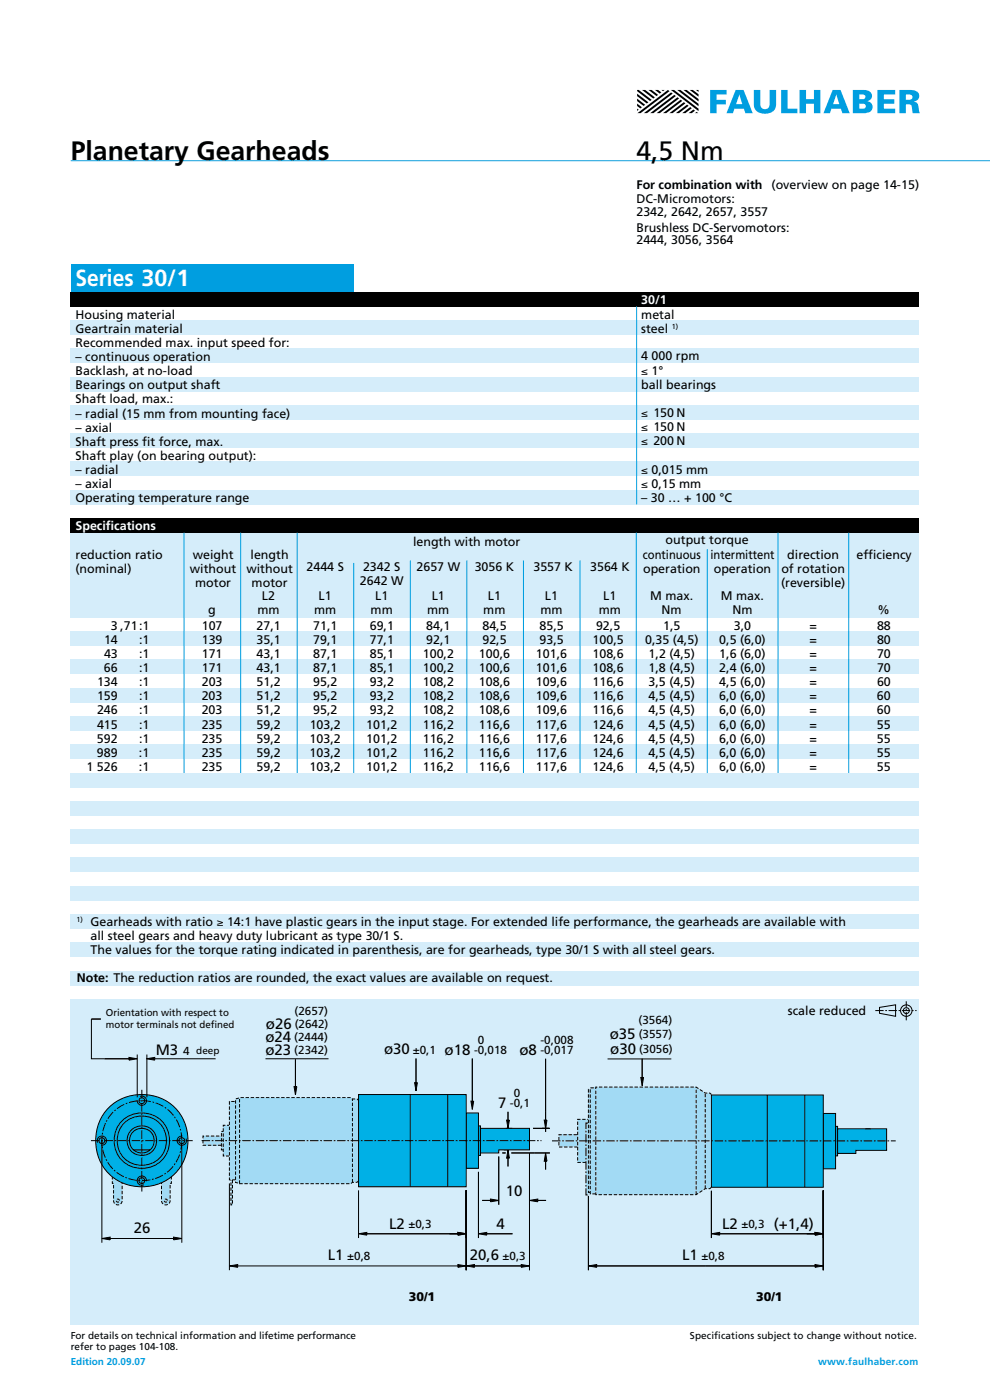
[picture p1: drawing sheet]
<svg xmlns="http://www.w3.org/2000/svg" width="210mm" height="297mm" viewBox="0 0 210 297" stroke-linecap="round" stroke-linejoin="round" font-family="sans-serif">
<path d="M15 112.8h180v18.2h-180z" fill-rule="evenodd" fill="#d5edfa"/>
<path d="M15 110h180v3h-180z" fill-rule="evenodd" fill="#000"/>
<g fill="#d5edfa">
<path d="M15 188h180v3h-180z" fill-rule="evenodd"/>
<path d="M15 212h180v69h-180z" fill-rule="evenodd"/>
</g>
<path d="M15 56h60v6h-60z" fill-rule="evenodd" fill="#009ee0"/>
<path d="M15 206h180v3h-180z" fill-rule="evenodd" fill="#d5edfa"/>
<path d="M15 62h180v3h-180z" fill-rule="evenodd" fill="#000"/>
<g fill="#d5edfa">
<path d="M15 68h180v3h-180z" fill-rule="evenodd"/>
<path d="M15 74h180v3h-180z" fill-rule="evenodd"/>
<path d="M15 80h180v3h-180z" fill-rule="evenodd"/>
<path d="M15 86h180v3h-180z" fill-rule="evenodd"/>
<path d="M15 92h180v3h-180z" fill-rule="evenodd"/>
<path d="M15 98h180v3h-180z" fill-rule="evenodd"/>
<path d="M15 104h180v3h-180z" fill-rule="evenodd"/>
<path d="M15 134h180v3h-180z" fill-rule="evenodd"/>
<path d="M15 140h180v3h-180z" fill-rule="evenodd"/>
<path d="M15 146h180v3h-180z" fill-rule="evenodd"/>
<path d="M15 152h180v3h-180z" fill-rule="evenodd"/>
<path d="M15 158h180v3h-180z" fill-rule="evenodd"/>
<path d="M15 164h180v3h-180z" fill-rule="evenodd"/>
<path d="M15 170h180v3h-180z" fill-rule="evenodd"/>
<path d="M15 176h180v3h-180z" fill-rule="evenodd"/>
<path d="M15 182h180v3h-180z" fill-rule="evenodd"/>
<path d="M15 200h180v3h-180z" fill-rule="evenodd"/>
<path d="M15 194h180v3h-180z" fill-rule="evenodd"/>
</g>
<path d="M15 34.1h195.1" fill="none" stroke="#009ee0" stroke-width=".21"/>
<path d="M135 19h60.1v5.3h-60.1z" fill-rule="evenodd" fill="#fff"/>
<g fill="#000">
<path d="M138.9 19.1h.7l.7 .5-.3 .3zM140.3 19.1h.7l-.4 .2zM136.6 24l5.8-4.4 .3 .3-5.4 4.1zM142.3 19.1h.7l5.2 4v.5zM143.7 19.1h.6l3.9 2.9v.5zM145 19.1h.7l2.5 1.9v.5zM146.3 19.1h.7l1.2 .9v.5zM147.6 19.1h.6v.4zM135.2 24l6.5-4.9 .3 .2-6.1 4.7zM135.1 23l.4 .3-.4 .2zM135.1 22l1.1 .8-.4 .2-.7-.5zM135.1 20.9l1.8 1.3-.4 .3-1.4-1.1z"/>
<path d="M135.1 19.9l2.4 1.8-.3 .3-2.1-1.6zM135.1 19.1h.4l2.7 2.1-.3 .2-2.8-2.1zM137.9 24l5.1-3.9 .4 .3-4.8 3.6zM136.2 19.1h.7l2 1.6-.3 .2zM137.6 19.1h.6l1.4 1-.3 .3zM139.3 24l4.4-3.4 .3 .3-4 3.1zM140.6 24l3.8-2.8 .3 .2-3.4 2.6zM142 24l3.1-2.3 .3 .2-2.7 2.1zM144.7 24l1.7-1.3 .3 .3-1.3 1zM146.1 24l1-.8 .3 .3-.7 .5zM143.4 24l2.3-1.8 .4 .2-2.1 1.6zM147.4 24l.4-.3 .3 .3z"/>
</g>
<g fill="#009ee0">
<path d="M150.6 19.1h3.5v.9h-2.1v1.2h2v.9h-2v1.9h-1.4z"/>
<path d="M159.9 19.1h1.4v3a.99 .99 0 0 0 1 1.1 .99 .99 0 0 0 1-1.1v-3h1.3v3.1a2.01 2.01 0 0 1-2.3 1.9 2.01 2.01 0 0 1-2.4-1.9z"/>
<path d="M165.7 19.1h1.4v4h2v.9h-3.4z"/>
<path d="M169.6 19.1h1.4v1.9h1.7v-1.9h1.3v4.9h-1.3v-2h-1.7v2h-1.4z"/>
<path d="M186.1 19.1h3.8v.9h-2.4v1.1h2.2v.9h-2.2v1.1h2.4v.9h-3.8z"/>
</g>
<g fill="#009ee0">
<path d="M156.1 19.1h1.6l2 4.9h-1.6l-.3-.9h-2l-.3 .9h-1.4zM156.8 20l-.7 2.1h1.4z" fill-rule="evenodd"/>
<path d="M176.6 19.1h1.7l1.9 4.9h-1.5l-.3-.9h-2l-.4 .9h-1.3zM177.4 20l-.7 2.1h1.3z" fill-rule="evenodd"/>
<path d="M180.9 19.1h2.4a1.32 1.32 0 0 1 1.3 .4 1.32 1.32 0 0 1 .2 1.5l-.9 .5a1.27 1.27 0 0 1 1.2 1.3 1.27 1.27 0 0 1-1.4 1.2h-2.8zM182.3 22v1.1l1.1-.1a.53 .53 0 0 0 .3-.6 .53 .53 0 0 0-.5-.4zM182.3 20v1h.7a.51 .51 0 0 0 .6-.4 .51 .51 0 0 0-.6-.6z" fill-rule="evenodd"/>
<path d="M192.2 20v1.2a1.08 1.08 0 0 0 1.4-.6 .66 .66 0 0 0-.9-.6zM190.8 19.1h2.7a1.24 1.24 0 0 1 1.5 1.1 1.24 1.24 0 0 1-1.3 1.4 1.26 1.26 0 0 1 1.2 1.5l.2 .9h-1.5l-.1-.8a.87 .87 0 0 0-.8-1.1h-.5v1.9h-1.4z" fill-rule="evenodd"/>
</g>
<path d="M118.6 240.7h3.9v2.6h-3.9z" fill="#a2daf4"/>
<path d="M122.5 243.3h-3.9v-2.6h3.9" fill="none" stroke="#000" stroke-width=".21" stroke-dasharray=".7 .4" stroke-linecap="butt"/>
<path d="M122.5 237.5h2.3l-.5 9.1h-1.8z" fill="#a2daf4"/>
<path d="M124.3 246.6h-1.8v-9.1h2.3" fill="none" stroke="#000" stroke-width=".21" stroke-dasharray=".7 .4" stroke-linecap="butt"/>
<path d="M124.3 238.2h.5v15.3h-.5z" fill="#a2daf4"/>
<path d="M124.8 238.2h-.5v15.3h.5" fill="none" stroke="#000" stroke-width=".21" stroke-dasharray="1.8 .4 .4 .4" stroke-linecap="butt"/>
<path d="M49.2 250.3v5.3" fill="none" stroke="#a2daf4" stroke-width=".33"/>
<path d="M49.3 250.3v5.3h-.3v-5.3" fill="none" stroke="#000" stroke-width=".21" stroke-dasharray=".7 .4" stroke-linecap="butt"/>
<path d="M43.1 241h3.9v2h-3.9z" fill="#a2daf4"/>
<path d="M47 243h-3.9v-2h3.9M47.4 243.9h-.4v-3.9h.4" fill="none" stroke="#000" stroke-width=".21" stroke-dasharray=".7 .4" stroke-linecap="butt"/>
<path d="M47.2 240v3.9" fill="none" stroke="#a2daf4" stroke-width=".39"/>
<path d="M47.4 238.7h1.3v6.5h-1.3z" fill="#a2daf4"/>
<path d="M48.7 245.2h-1.3v-6.5h1.3" fill="none" stroke="#000" stroke-width=".21" stroke-dasharray=".7 .4" stroke-linecap="butt"/>
<path d="M48.7 233.7h1.3v16.6h-1.3z" fill="#a2daf4"/>
<path d="M50 250.3h-1.3v-16.6h1.3" fill="none" stroke="#000" stroke-width=".21" stroke-dasharray=".7 .4" stroke-linecap="butt"/>
<path d="M50 233.1l.8-.2h23.6l.4 .2h.9l.4 .3v17.1l-.4 .3h-.9l-.4 .3h-23.6l-.8-.2z" fill="#a2daf4"/>
<path d="M76.1 250.5l-.4 .3h-.9l-.4 .3h-23.6l-.8-.2v-17.8l.8-.2h23.6l.4 .2h.9l.4 .3" fill="none" stroke="#000" stroke-width=".21" stroke-dasharray=".7 .4" stroke-linecap="butt"/>
<path d="M23.8 249.5l2.1 1.3v3.9a.91 .91 0 0 1-.9 .9 .91 .91 0 0 1-.9-.9v-3.7h-.3z" fill="#a2daf4"/>
<path d="M23.8 249.5v1.5h.3v3.7a.91 .91 0 0 0 .9 .9 .91 .91 0 0 0 .9-.9v-3.9" fill="none" stroke="#000" stroke-width=".21" stroke-dasharray=".7 .4" stroke-linecap="butt"/>
<path d="M34.3 250.8l2-1.3v1.5h-.2v3.7a.91 .91 0 0 1-.9 .9 .91 .91 0 0 1-.9-.9z" fill="#a2daf4"/>
<path d="M36.3 249.5v1.5h-.2v3.7a.91 .91 0 0 1-.9 .9 .91 .91 0 0 1-.9-.9v-3.9" fill="none" stroke="#000" stroke-width=".21" stroke-dasharray=".7 .4" stroke-linecap="butt"/>
<path d="M22.7 235.4a9.9 9.9 0 0 1 11.4-2.4 9.9 9.9 0 0 1 5.7 10.3 9.6 9.6 0 0 1-12.2 8.2 9.9 9.9 0 0 1-4.9-16.1z" fill="#00b0e6"/>
<g fill="none" stroke="#000" stroke-width=".21">
<path d="M22.7 235.4a9.9 9.9 0 0 1 11.4-2.4 9.9 9.9 0 0 1 5.7 10.3 9.6 9.6 0 0 1-12.2 8.2 9.9 9.9 0 0 1-4.9-16.1zM29.7 232.6a.98 .98 0 0 1 1.3 .7 .98 .98 0 0 1-.9 1.2 .98 .98 0 0 1-1-1.1M20.7 242.4a.98 .98 0 0 1 .7-1.4 .98 .98 0 0 1 1.2 .9 .98 .98 0 0 1-1.1 1.1M28.4 243.9h3.4M31.1 250.6a.98 .98 0 0 0-1.1-1.1 .98 .98 0 0 0-.9 1.2 .98 .98 0 0 0 1.4 .6M38.7 241a.98 .98 0 0 0-1.1 1 .98 .98 0 0 0 1.2 .9 .98 .98 0 0 0 .7-1.3"/>
<circle cx="30.1" cy="233.5" r=".62"/>
<circle cx="30" cy="242" r="5.9"/>
<circle cx="30.1" cy="242" r="5.3"/>
<circle cx="30.1" cy="242" r="3.2"/>
<circle cx="30.1" cy="242" r="2.63"/>
</g>
<path d="M30.1 231.2v21.6M19.3 242h21.6M38.6 242a8.5 8.5 0 0 0-6.8-8.4 8.5 8.5 0 0 0-9.6 5 8.5 8.5 0 0 0 1.8 9.5 8.5 8.5 0 0 0 9.5 1.7 8.2 8.2 0 0 0 5.1-7.8" fill="none" stroke="#000" stroke-width=".21" stroke-dasharray="1.8 .4 .4 .4" stroke-linecap="butt"/>
<path d="M25.3 254.7a.33 .33 0 0 0-.4-.3 .33 .33 0 0 0-.2 .5 .33 .33 0 0 0 .6 0v-.2M35.5 254.7a.33 .33 0 0 0-.4-.3 .33 .33 0 0 0-.2 .5 .33 .33 0 0 0 .6 0v-.2M50.8 251.1v-18.2M125.2 253h-.4v-21.9h.4" fill="none" stroke="#000" stroke-width=".21" stroke-dasharray=".7 .4" stroke-linecap="butt"/>
<path d="M125 231.1v21.9" fill="none" stroke="#a2daf4" stroke-width=".39"/>
<path d="M125.2 230.8h1.2v22.5h-1.2z" fill="#a2daf4"/>
<path d="M126.4 253.3h-1.2v-22.5h1.2" fill="none" stroke="#000" stroke-width=".21" stroke-dasharray=".7 .4" stroke-linecap="butt"/>
<path d="M126.4 230.6h21.3l1.9 1.3h1l.3 .3v19.7l-.3 .3h-1l-1.9 1.2h-21.3z" fill="#a2daf4"/>
<path d="M150.9 251.9l-.3 .3h-1l-1.9 1.2h-21.3v-22.8h21.3l1.9 1.3h1l.3 .3" fill="none" stroke="#000" stroke-width=".21" stroke-dasharray=".7 .4" stroke-linecap="butt"/>
<path d="M177.2 239h.5v6.2h-.5z" fill="#00b0e6"/>
<path d="M177.2 239h.5v6.2h-.5z" fill="none" stroke="#000" stroke-width=".21"/>
<path d="M177.7 239.5h10.4v4.5h-6.6v.7h-3.8z" fill="#00b0e6"/>
<path d="M177.7 239.5h10.4v4.5h-6.6v.7h-3.8z" fill="none" stroke="#000" stroke-width=".21"/>
<path d="M174.6 236.2h2.6v11.8h-2.6z" fill="#00b0e6"/>
<path d="M174.6 236.2h2.6v11.8h-2.6z" fill="none" stroke="#000" stroke-width=".21"/>
<path d="M150.9 232.3h23.7v19.6h-23.7z" fill="#00b0e6"/>
<g fill="none" stroke="#000" stroke-width=".21">
<path d="M21.4 216.2h-2v8.4h8M27.4 224.3l1.7 .3-1.7 .3zM29.1 223.7v9.1M31.1 224.6l1.7-.3v.6zM31.2 223.7v9.1M32.8 224.6h12.9M62.4 230.5h.6l-.3 1.8zM62.7 224.7v6.5M87.9 229.7h.6l-.3 1.7zM88.2 224.6v5.8M99.9 233.6h.6l-.3 1.8zM100.2 224.6v9.8"/>
<path d="M101.5 238.9h.4v6.2h-.4zM107.3 239.4h1.4M107.5 237.6h.6l-.3 1.8zM107.8 235.9v1.7M113.1 239.4h3.5M115.4 237.6h.6l-.3 1.8zM115.7 224.6v13M115.7 238.6v1.5M135.9 228.6h.6l-.3 1.7zM136.2 224.6v4.7M150.9 232.3h23.7v19.6h-23.7zM183.6 239.5h1.1"/>
<path d="M21.6 241.8v21.8M38.6 242.7v20.9M48.7 251.1v18.4M76.1 252.5v10.1M98.9 252.5v17M101.5 248.6v14M102.3 254.7h1.7M104 254.4l1.8 .3-1.8 .3zM105.8 245.3v10.3M106.5 244.6h.8M106.9 243.9h.9M107.8 243.9l.3 1.8h-.6z"/>
<path d="M107.8 245.7v1.7M108.5 244.6h8.1M112.3 254.7l1.8-.3v.6zM112.3 244.7v24.8M114.1 254.7h1.7M115.7 244.6l.3 1.7h-.6zM115.7 246.3v1.8M124.8 253.7v15.8M150.9 252.6v10M174.6 252.5v17M21.6 262.7l1.8-.3v.6zM23.4 262.7h13.4"/>
<path d="M36.8 262.4l1.8 .3-1.8 .3zM48.7 268.6l1.7-.3v.6zM50.4 268.6h46.7M76.1 261.7l1.7-.3v.6zM77.8 261.7h19.3M97.1 261.4l1.8 .3-1.8 .3zM97.1 268.3l1.8 .3-1.8 .3zM98.9 268.6l1.7-.3v.6zM100.6 268.6h10M101.5 261.7l1.7-.3v.6zM103.2 261.7h5.5M110.6 268.3l1.7 .3-1.7 .3z"/>
<path d="M124.8 268.6l1.8-.3v.6zM126.6 268.6h46.3M150.9 261.7l1.8-.3v.6zM152.7 261.7h20.2M172.9 268.3l1.7 .3-1.7 .3zM172.9 261.4l1.7 .3-1.7 .3z"/>
<circle cx="21.6" cy="242" r=".62"/>
<circle cx="30.1" cy="250.5" r=".62"/>
<circle cx="38.6" cy="242" r=".62"/>
</g>
<g fill="#000">
<path d="M19.4 216.2h2zM27.4 224.3l1.7 .3-1.7 .3zM31.1 224.6l1.7-.3v.6zM62.4 230.5h.6l-.3 1.8zM87.9 229.7h.6l-.3 1.7zM99.9 233.6h.6l-.3 1.8zM107.8 235.9v1.7zM107.5 237.6h.6l-.3 1.8zM115 239.4h1.5zM115.7 235.9v1.7zM115.4 237.6h.6l-.3 1.8zM135.9 228.6h.6l-.3 1.7z"/>
<path d="M102.3 254.7h1.7zM104 254.4l1.8 .3-1.8 .3zM106.5 244.6h.8zM107.8 245.7v1.7zM107.8 243.9l.3 1.8h-.6zM114.1 254.7h1.7zM112.3 254.7l1.8-.3v.6zM115.7 246.3v1.8zM115.7 238.6v1.5zM115.7 244.6l.3 1.7h-.6zM21.6 262.7l1.8-.3v.6zM36.8 262.4l1.8 .3-1.8 .3z"/>
<path d="M48.7 268.6l1.7-.3v.6zM76.1 261.7l1.7-.3v.6zM95.4 261.7h1.7zM97.1 261.4l1.8 .3-1.8 .3zM97.1 268.3l1.8 .3-1.8 .3zM98.9 268.6l1.7-.3v.6zM103.2 261.7h1.8zM101.5 261.7l1.7-.3v.6zM110.6 268.3l1.7 .3-1.7 .3zM124.8 268.6l1.8-.3v.6zM150.9 261.7l1.8-.3v.6zM172.9 261.4l1.7 .3-1.7 .3z"/>
<path d="M172.9 268.3l1.7 .3-1.7 .3zM171.1 261.7h1.8z"/>
</g>
<path d="M74.8 250.8v-17.7" fill="none" stroke="#000" stroke-width=".21" stroke-dasharray=".7 .4" stroke-linecap="butt"/>
<path d="M101.7 238.9v6.2" fill="none" stroke="#00b0e6" stroke-width=".43"/>
<path d="M98.9 236.1h2.6v11.8h-2.6z" fill="#00b0e6"/>
<path d="M98.9 236.1h2.6v11.8h-2.6z" fill="none" stroke="#000" stroke-width=".21"/>
<path d="M76.1 232.2h22.8v19.6h-22.8z" fill="#00b0e6"/>
<path d="M76.1 232.2h22.8v19.6h-22.8z" fill="none" stroke="#000" stroke-width=".21"/>
<path d="M101.9 239.4h10.4v4.5h-6.5v.7h-3.9z" fill="#00b0e6"/>
<g fill="none" stroke="#000" stroke-width=".21">
<path d="M186.6 213.7l3.4-.5v2.4l-3.4-.6zM56.3 224.6h13.4M87 232.2v19.6M95 232.2v19.6M101.9 239.4h10.4v4.5h-6.5v.7h-3.9zM128.9 224.6h13.5M162.8 232.3v19.6M170.7 232.3v19.6"/>
<circle cx="192.2" cy="214.4" r=".63"/>
<circle cx="192.2" cy="214.4" r="1.22"/>
</g>
<path d="M185.7 214.4h8.7M192.2 216.5v-4.1M42.8 242h72.1M117.1 242h72.9" fill="none" stroke="#000" stroke-width=".21" stroke-dasharray="1.8 .4 .4 .4" stroke-linecap="butt"/>
<path d="M147.7 253.4v-22.8M149.6 252.2v-20.3" fill="none" stroke="#000" stroke-width=".21" stroke-dasharray=".7 .4" stroke-linecap="butt"/>
<g fill="none" stroke="#009ee0" stroke-width=".21">
<path d="M135 65v42M39 113v51M51 113v51M63 113v51M75 119.4v44.6M87 118.9v45.1M99 118.9v45.1M111 118.9v45.1M123 118.9v45.1M135 113v51M150 116.5v47.5M165 113v51"/>
<path d="M180 113v51"/>
</g>
<g font-size="5.6">
<text x="15" y="33.9">Planetary Gearheads</text>
<text x="135" y="33.9">4,5 Nm</text>
</g>
<text font-size="4.9" fill="#fff" x="16" y="60.7">Series 30/1</text>
<g font-size="3.2">
<text x="56.3" y="221.1">ø24</text>
<text x="56.4" y="218.2">ø26</text>
<text x="129.3" y="220.5">ø35</text>
<text x="33" y="223.7">M3</text>
<text x="56.3" y="223.9">ø23</text>
<text x="81.5" y="223.6">ø30</text>
<text x="94.3" y="223.7">ø18</text>
<text x="110.2" y="223.7">ø8</text>
<text x="129.5" y="223.5">ø30</text>
<text x="105.6" y="235">7</text>
<text x="107.3" y="253.8">10</text>
<text x="28.4" y="261.6">26</text>
<text x="82.5" y="260.6">L2</text>
<text x="105.3" y="260.7">4</text>
<text x="153.2" y="260.6">L2</text>
<text x="164.2" y="260.6">(+1,4)</text>
<text x="69.5" y="267.4">L1</text>
<text x="99.7" y="267.4">20,6</text>
<text x="144.7" y="267.4">L1</text>
</g>
<g font-size="2.6">
<text x="135" y="40.1">For combination with</text>
<text x="163.7" y="40.1">(overview on page 14-15)</text>
<text x="135" y="45.7">2342, 2642, 2657, 3557</text>
<text x="135" y="43.1">DC-Micromotors:</text>
<text x="135" y="51.7">2444, 3056, 3564</text>
<text x="135" y="49.1">Brushless DC-Servomotors:</text>
<text x="16" y="67.6">Housing material</text>
<text x="16" y="70.6">Geartrain material</text>
<text x="136" y="67.6">metal</text>
<text x="136" y="70.6">steel</text>
<text x="16" y="73.6">Recommended max. input speed for:</text>
<text x="16" y="76.6">– continuous operation</text>
<text x="136" y="76.5">4 000 rpm</text>
<text x="16" y="79.6">Backlash, at no-load</text>
<text x="16" y="82.6">Bearings on output shaft</text>
<text x="136" y="79.5">≤ 1°</text>
<text x="136" y="82.6">ball bearings</text>
<text x="16" y="85.6">Shaft load, max.:</text>
<text x="16" y="88.6">– radial (15 mm from mounting face)</text>
<text x="136" y="88.5">≤ 150 N</text>
<text x="16" y="91.6">– axial</text>
<text x="16" y="94.6">Shaft press f</text>
<text x="30.1" y="94.6">it force, max.</text>
<text x="136" y="91.5">≤ 150 N</text>
<text x="136" y="94.5">≤ 200 N</text>
<text x="16" y="97.6">Shaft play (on bearing output):</text>
<text x="16" y="100.6">– radial</text>
<text x="136" y="100.5">≤ 0,015 mm</text>
<text x="16" y="103.6">– axial</text>
<text x="16" y="106.6">Operating temperature range</text>
<text x="136" y="103.5">≤ 0,15 mm</text>
<text x="136" y="106.5">– 30 … + 100 °C</text>
<text x="16" y="118.5">reduction ratio</text>
<text x="40.9" y="118.5">weight</text>
<text x="53.2" y="118.5">length</text>
<text x="87.6" y="115.8">length with motor</text>
<text x="136.4" y="118.5">continuous</text>
<text x="141.2" y="115.5">output torque</text>
<text x="150.7" y="118.5">intermittent</text>
<text x="167" y="118.5">direction</text>
<text x="181.7" y="118.5">eff</text>
<text x="184.2" y="118.5">iciency</text>
<text x="16" y="121.5">(nominal)</text>
<text x="40.3" y="121.5">without</text>
<text x="41.4" y="124.5">motor</text>
<text x="52.3" y="121.5">without</text>
<text x="53.4" y="124.5">motor</text>
<text x="65" y="121.2">2444 S</text>
<text x="76.3" y="124.2">2642 W</text>
<text x="77" y="121.2">2342 S</text>
<text x="88.3" y="121.2">2657 W</text>
<text x="100.7" y="121.2">3056 K</text>
<text x="113.2" y="121.2">3557 K</text>
<text x="125.2" y="121.2">3564 K</text>
<text x="136.4" y="121.5">operation</text>
<text x="151.4" y="121.5">operation</text>
<text x="165.7" y="124.5">(reversible)</text>
<text x="165.7" y="121.5">of rotation</text>
<text x="44.2" y="130.2">g</text>
<text x="54.6" y="130.2">mm</text>
<text x="55.6" y="127.2">L2</text>
<text x="66.6" y="130.2">mm</text>
<text x="67.6" y="127.2">L1</text>
<text x="78.6" y="130.2">mm</text>
<text x="79.6" y="127.2">L1</text>
<text x="90.6" y="130.2">mm</text>
<text x="91.6" y="127.2">L1</text>
<text x="102.5" y="130.2">mm</text>
<text x="103.5" y="127.2">L1</text>
<text x="114.6" y="130.2">mm</text>
<text x="115.6" y="127.2">L1</text>
<text x="127" y="130.2">mm</text>
<text x="128" y="127.2">L1</text>
<text x="137.9" y="127.2">M max.</text>
<text x="140.4" y="130.2">Nm</text>
<text x="152.9" y="127.2">M max.</text>
<text x="155.3" y="130.2">Nm</text>
<text x="186.2" y="130.2">%</text>
<text x="22.1" y="136.6">14</text>
<text x="23.5" y="133.6">3 ,71:1</text>
<text x="29.5" y="136.6">:1</text>
<text x="42.8" y="136.6">139</text>
<text x="42.8" y="133.6">107</text>
<text x="54.4" y="136.6">35,1</text>
<text x="54.4" y="133.6">27,1</text>
<text x="66.4" y="136.6">79,1</text>
<text x="66.4" y="133.6">71,1</text>
<text x="78.4" y="136.6">77,1</text>
<text x="78.4" y="133.6">69,1</text>
<text x="90.4" y="136.6">92,1</text>
<text x="90.4" y="133.6">84,1</text>
<text x="102.3" y="136.6">92,5</text>
<text x="102.3" y="133.6">84,5</text>
<text x="114.4" y="136.6">93,5</text>
<text x="114.4" y="133.6">85,5</text>
<text x="125.7" y="136.6">100,5</text>
<text x="126.4" y="133.6">92,5</text>
<text x="136.9" y="136.6">0,35 (4,5)</text>
<text x="140.7" y="133.6">1,5</text>
<text x="152.6" y="136.6">0,5 (6,0)</text>
<text x="155.7" y="133.6">3,0</text>
<text x="171.7" y="136.6">=</text>
<text x="171.7" y="133.6">=</text>
<text x="186" y="136.6">80</text>
<text x="186" y="133.6">88</text>
<text x="22.1" y="142.6">66</text>
<text x="22.1" y="139.6">43</text>
<text x="29.5" y="142.6">:1</text>
<text x="29.5" y="139.6">:1</text>
<text x="42.8" y="142.6">171</text>
<text x="42.8" y="139.6">171</text>
<text x="54.4" y="142.6">43,1</text>
<text x="54.4" y="139.6">43,1</text>
<text x="66.4" y="142.6">87,1</text>
<text x="66.4" y="139.6">87,1</text>
<text x="78.4" y="142.6">85,1</text>
<text x="78.4" y="139.6">85,1</text>
<text x="89.7" y="142.6">100,2</text>
<text x="89.7" y="139.6">100,2</text>
<text x="101.6" y="142.6">100,6</text>
<text x="101.6" y="139.6">100,6</text>
<text x="113.7" y="142.6">101,6</text>
<text x="113.7" y="139.6">101,6</text>
<text x="125.7" y="142.6">108,6</text>
<text x="125.7" y="139.6">108,6</text>
<text x="137.6" y="142.6">1,8 (4,5)</text>
<text x="137.6" y="139.6">1,2 (4,5)</text>
<text x="152.6" y="142.6">2,4 (6,0)</text>
<text x="152.6" y="139.6">1,6 (6,0)</text>
<text x="171.7" y="142.6">=</text>
<text x="171.7" y="139.6">=</text>
<text x="186" y="142.6">70</text>
<text x="186" y="139.6">70</text>
<text x="20.6" y="148.6">159</text>
<text x="20.6" y="145.6">134</text>
<text x="29.5" y="148.6">:1</text>
<text x="29.5" y="145.6">:1</text>
<text x="42.8" y="148.6">203</text>
<text x="42.8" y="145.6">203</text>
<text x="54.4" y="148.6">51,2</text>
<text x="54.4" y="145.6">51,2</text>
<text x="66.4" y="148.6">95,2</text>
<text x="66.4" y="145.6">95,2</text>
<text x="78.4" y="148.6">93,2</text>
<text x="78.4" y="145.6">93,2</text>
<text x="89.7" y="148.6">108,2</text>
<text x="89.7" y="145.6">108,2</text>
<text x="101.6" y="148.6">108,6</text>
<text x="101.6" y="145.6">108,6</text>
<text x="113.7" y="148.6">109,6</text>
<text x="113.7" y="145.6">109,6</text>
<text x="125.7" y="148.6">116,6</text>
<text x="125.7" y="145.6">116,6</text>
<text x="137.6" y="148.6">4,5 (4,5)</text>
<text x="137.6" y="145.6">3,5 (4,5)</text>
<text x="152.6" y="148.6">6,0 (6,0)</text>
<text x="152.6" y="145.6">4,5 (6,0)</text>
<text x="171.7" y="148.6">=</text>
<text x="171.7" y="145.6">=</text>
<text x="186" y="148.6">60</text>
<text x="186" y="145.6">60</text>
<text x="20.6" y="154.6">415</text>
<text x="20.6" y="151.6">246</text>
<text x="29.5" y="154.6">:1</text>
<text x="29.5" y="151.6">:1</text>
<text x="42.8" y="154.6">235</text>
<text x="42.8" y="151.6">203</text>
<text x="54.4" y="154.6">59,2</text>
<text x="54.4" y="151.6">51,2</text>
<text x="65.7" y="154.6">103,2</text>
<text x="66.4" y="151.6">95,2</text>
<text x="77.7" y="154.6">101,2</text>
<text x="78.4" y="151.6">93,2</text>
<text x="89.7" y="154.6">116,2</text>
<text x="89.7" y="151.6">108,2</text>
<text x="101.6" y="154.6">116,6</text>
<text x="101.6" y="151.6">108,6</text>
<text x="113.7" y="154.6">117,6</text>
<text x="113.7" y="151.6">109,6</text>
<text x="125.7" y="154.6">124,6</text>
<text x="125.7" y="151.6">116,6</text>
<text x="137.6" y="154.6">4,5 (4,5)</text>
<text x="137.6" y="151.6">4,5 (4,5)</text>
<text x="152.6" y="154.6">6,0 (6,0)</text>
<text x="152.6" y="151.6">6,0 (6,0)</text>
<text x="171.7" y="154.6">=</text>
<text x="171.7" y="151.6">=</text>
<text x="186" y="154.6">55</text>
<text x="186" y="151.6">60</text>
<text x="20.6" y="160.6">989</text>
<text x="20.6" y="157.6">592</text>
<text x="29.5" y="160.6">:1</text>
<text x="29.5" y="157.6">:1</text>
<text x="42.8" y="160.6">235</text>
<text x="42.8" y="157.6">235</text>
<text x="54.4" y="160.6">59,2</text>
<text x="54.4" y="157.6">59,2</text>
<text x="65.7" y="160.6">103,2</text>
<text x="65.7" y="157.6">103,2</text>
<text x="77.7" y="160.6">101,2</text>
<text x="77.7" y="157.6">101,2</text>
<text x="89.7" y="160.6">116,2</text>
<text x="89.7" y="157.6">116,2</text>
<text x="101.6" y="160.6">116,6</text>
<text x="101.6" y="157.6">116,6</text>
<text x="113.7" y="160.6">117,6</text>
<text x="113.7" y="157.6">117,6</text>
<text x="125.7" y="160.6">124,6</text>
<text x="125.7" y="157.6">124,6</text>
<text x="137.6" y="160.6">4,5 (4,5)</text>
<text x="137.6" y="157.6">4,5 (4,5)</text>
<text x="152.6" y="160.6">6,0 (6,0)</text>
<text x="152.6" y="157.6">6,0 (6,0)</text>
<text x="171.7" y="160.6">=</text>
<text x="171.7" y="157.6">=</text>
<text x="186" y="160.6">55</text>
<text x="186" y="157.6">55</text>
<text x="18.4" y="163.6">1 526</text>
<text x="29.5" y="163.6">:1</text>
<text x="42.8" y="163.6">235</text>
<text x="54.4" y="163.6">59,2</text>
<text x="65.7" y="163.6">103,2</text>
<text x="77.7" y="163.6">101,2</text>
<text x="89.7" y="163.6">116,2</text>
<text x="101.6" y="163.6">116,6</text>
<text x="113.7" y="163.6">117,6</text>
<text x="125.7" y="163.6">124,6</text>
<text x="137.6" y="163.6">4,5 (4,5)</text>
<text x="152.6" y="163.6">6,0 (6,0)</text>
<text x="171.7" y="163.6">=</text>
<text x="186" y="163.6">55</text>
<text x="19.2" y="196.4">Gearheads with ratio ≥ 14:1 have plastic gears in the input stage. For extended life performance, the gearheads are available with</text>
<text x="19.2" y="199.4">all steel gears and heavy duty lubricant as type 30/1 S.</text>
<text x="19.2" y="202.4">The values for the torque rating indicated in parenthesis, are for gearheads, type 30/1 S with all steel gears.</text>
<text x="16.3" y="208.4">Note: The reduction ratios are rounded, the exact values are available on request.</text>
<text x="167.1" y="215.3">scale reduced</text>
<text x="86.7" y="276.1">30/1</text>
<text x="160.4" y="276.1">30/1</text>
</g>
<g font-size="2.6" fill="#fff">
<text x="136" y="64.5">30/1</text>
<text x="16" y="112.4">Specif</text>
<text x="22.5" y="112.4">ications</text>
</g>
<g font-size="2.5">
<text x="62.5" y="215.3">(2657)</text>
<text x="62.4" y="220.9">(2444)</text>
<text x="62.5" y="218">(2642)</text>
<text x="101.4" y="221.4">0</text>
<text x="114.6" y="221.4">-0,008</text>
<text x="135.4" y="217.2">(3564)</text>
<text x="135.5" y="220.2">(3557)</text>
<text x="38.8" y="223.7">4</text>
<text x="62.4" y="223.7">(2342)</text>
<text x="87.6" y="223.7">±0,1</text>
<text x="100.5" y="223.6">-0,018</text>
<text x="114.6" y="223.6">-0,017</text>
<text x="135.6" y="223.4">(3056)</text>
<text x="109" y="232.7">0</text>
<text x="108.2" y="234.8">-0,1</text>
<text x="86.6" y="260.5">±0,3</text>
<text x="157.3" y="260.5">±0,3</text>
<text x="73.6" y="267.2">±0,8</text>
<text x="106.6" y="267.2">±0,3</text>
<text x="148.8" y="267.2">±0,8</text>
</g>
<g font-size="2.1">
<text x="22.5" y="215.6">Orientation with respect to</text>
<text x="22.5" y="218.2">motor terminals not def</text>
<text x="44.7" y="218.2">ined</text>
<text x="41.6" y="223.6">deep</text>
<text x="15" y="284">For details on technical information and lifetime performance</text>
<text x="15" y="286.5">refer to pages 104-108.</text>
<text x="146.4" y="284">Specif</text>
<text x="151.5" y="284">ications subject to change without notice.</text>
</g>
<g font-size="2.1" fill="#009ee0">
<text x="15" y="289.5">Edition 20.09.07</text>
<text x="173.5" y="289.5">www.faulhaber.com</text>
</g>
<g font-size="1.5">
<text x="142.5" y="69.7">1)</text>
<text x="16.2" y="195.5">1)</text>
</g>
</svg>
